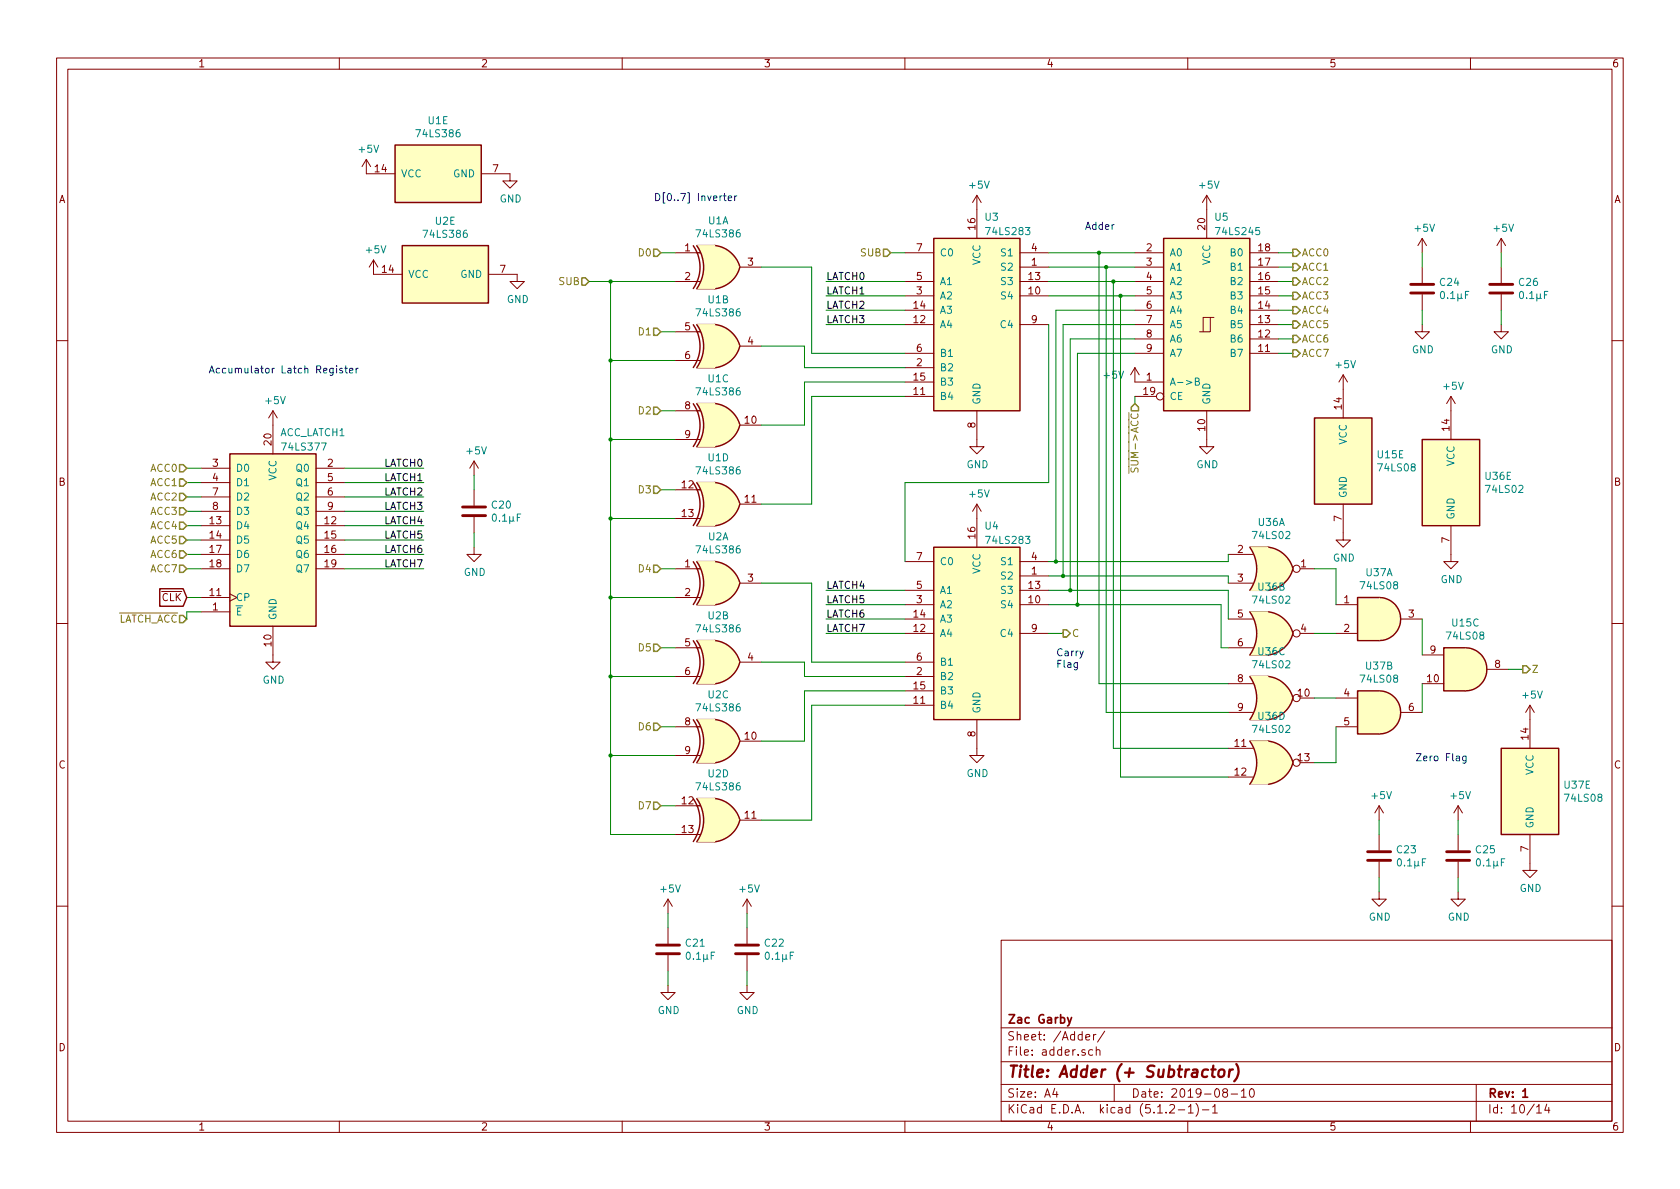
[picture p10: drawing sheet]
<svg xmlns="http://www.w3.org/2000/svg" width="297mm" height="210mm" viewBox="0 0 297 210" stroke-linecap="round" stroke-linejoin="round" font-family="sans-serif">
<g fill="none" stroke="#840000" stroke-width=".18">
<path d="M10 10.3h277v189.9h-277zM12 12.2h273v186.1h-273zM60 10.3v1.9M110 10.3v1.9M160 10.3v1.9M210 10.3v1.9M260 10.3v1.9M64.8 28.2v2.5h5M64.8 28.2l-.8 1.3M64.8 28.2l.7 1.3M85.1 30.7h5.1v1.3h1.2l-1.2 1.3-1.3-1.3h1.3M172.7 34.5v7.7"/>
<path d="M172.7 34.5l-.7 1.3M172.7 34.5l.8 1.3M213.4 34.5v7.7M213.4 34.5l-.8 1.3M213.4 34.5l.7 1.3M66 46v2.5h5.1M66 46l-.7 1.2M66 46l.8 1.2M86.4 48.5h5v1.3h1.3l-1.3 1.2-1.2-1.2h1.2M119.4 49.8h4.4M119.4 44.7h4.4M119.4 58.7h4.4"/>
<path d="M130.8 47.2h3.8M160 52.3h5.1M160 57.4h5.1M160 49.8h5.1M160 54.9h5.1M160 44.7h5.1M180.3 47.2h5.1M180.3 52.3h5.1M180.3 57.4h5.1M180.3 49.8h5.1M180.3 44.7h5.1M200.7 47.2h5"/>
<path d="M200.7 52.3h5M200.7 57.4h5M200.7 49.8h5M200.7 54.9h5M200.7 44.7h5M200.7 59.9h5M214 56.1h-1.3v2.6M214.6 56.1h-.6v2.6h-1.9M221 47.2h5.1M221 52.3h5.1M221 57.4h5.1M221 49.8h5.1"/>
<path d="M221 54.9h5.1M221 44.7h5.1M221 59.9h5.1M251.5 57.4v1.3h1.2l-1.2 1.2-1.3-1.2h1.3M251.5 42.2l-.8 1.2M251.5 42.2v2.5M251.5 47.2v2.8M251.5 52.1v2.8M251.5 42.2l.7 1.2M265.4 57.4v1.3h1.3l-1.3 1.2-1.2-1.2h1.2M265.4 42.2l-.7 1.2M265.4 42.2v2.5"/>
<path d="M265.4 47.2v2.8M265.4 52.1v2.8M265.4 42.2l.8 1.2M10 60.2h2M48.3 72.6v7.7M48.3 72.6l-.8 1.3M48.3 72.6l.7 1.3M119.4 63.7h4.4M119.4 77.7h4.4M119.4 72.6h4.4M130.8 61.2h3.8M130.8 75.2h3.8"/>
<path d="M160 70.1h5.1M160 67.6h5.1M160 65h5.1M160 62.5h5.1M172.7 72.6v6.4h1.3l-1.3 1.3-1.3-1.3h1.3M200.7 70.1h3.8M200.7 65v2.6h5M200.7 62.5h5M200.7 65l-.8 1.3M200.7 65l.7 1.3M213.4 72.6v6.4h1.2l-1.2 1.3-1.3-1.3h1.3M221 62.5h5.1"/>
<path d="M237.5 66.3v7.6M237.5 66.3l-.8 1.3M237.5 66.3l.8 1.3M256.5 70.1v7.6M256.5 70.1l-.7 1.3M256.5 70.1l.8 1.3M285 60.2h2M35.6 93h5M35.6 95.5h5M35.6 98h5M35.6 82.8h5M35.6 85.3h5"/>
<path d="M35.6 87.9h5M35.6 90.4h5M55.9 93h5.1M55.9 95.5h5.1M55.9 98h5.1M55.9 82.8h5.1M55.9 85.3h5.1M55.9 87.9h5.1M55.9 90.4h5.1M83.8 96.8v1.2h1.3l-1.3 1.3-1.3-1.3h1.3M83.8 81.5l-.7 1.3M83.8 81.5v2.6"/>
<path d="M83.8 86.6v2.8M83.8 91.4v2.8M83.8 81.5l.8 1.3M119.4 91.7h4.4M119.4 86.6h4.4M130.8 89.1h3.8M160 99.3h5.1M172.7 89.1v7.7M172.7 89.1l-.7 1.3M172.7 89.1l.8 1.3M180.3 99.3h5.1M217.2 98h4.3"/>
<path d="M237.5 89.1v6.4h1.3l-1.3 1.3-1.3-1.3h1.3M256.5 93v6.3h1.3l-1.3 1.3-1.2-1.3h1.2M10 110.3h2M35.6 108.2h5M35.6 105.7h5M35.6 100.6h5M40.6 105l1.3 .7-1.3 .6M48.3 110.7v6.4h1.2l-1.2 1.3-1.3-1.3h1.3M55.9 100.6h5.1M119.4 105.7h4.4M119.4 100.6h4.4M119.4 119.6h4.4"/>
<path d="M119.4 114.5h4.4M130.8 117.1h3.8M130.8 103.1h3.8M160 106.9h5.1M160 112h5.1M160 104.4h5.1M160 109.5h5.1M160 119.6h5.1M160 117.1h5.1M180.3 101.8h5.1M180.3 106.9h5.1M180.3 112h5.1"/>
<path d="M180.3 104.4h5.1M217.2 109.5h4.3M217.2 103.1h4.3M217.2 114.5h4.3M229.9 100.6h2.5M229.9 112h2.5M236.2 106.9h3.8M236.2 112h3.8M247.6 109.5h3.9M251.5 115.8h3.8M262.9 118.4h3.8M285 110.3h2"/>
<path d="M119.4 133.6h4.4M119.4 128.5h4.4M130.8 131.1h3.8M160 124.7h5.1M160 122.2h5.1M172.7 127.2v6.4h1.3l-1.3 1.3-1.3-1.3h1.3M217.2 120.9h4.3M217.2 126h4.3M217.2 132.3h4.3M217.2 137.4h4.3M229.9 123.4h2.5M229.9 134.9h2.5"/>
<path d="M236.2 128.5h3.8M236.2 123.4h3.8M247.6 126h3.9M251.5 120.9h3.8M270.5 124.7v7.6M270.5 124.7l-.8 1.3M270.5 124.7l.8 1.3M118.1 159l-.8 1.3M118.1 159v2.5M118.1 159l.8 1.3M119.4 147.6h4.4M119.4 142.5h4.4"/>
<path d="M130.8 145h3.8M132.1 159l-.8 1.3M132.1 159v2.5M132.1 159l.7 1.3M243.8 157.7v1.3h1.3l-1.3 1.3-1.2-1.3h1.2M243.8 142.5l-.7 1.3M243.8 142.5v2.5M243.8 147.6v2.8M243.8 152.4v2.8M243.8 142.5l.8 1.3M257.8 157.7v1.3h1.3l-1.3 1.3-1.3-1.3h1.3M257.8 142.5l-.8 1.3"/>
<path d="M257.8 142.5v2.5M257.8 147.6v2.8M257.8 152.4v2.8M257.8 142.5l.8 1.3M270.5 147.6v6.3h1.3l-1.3 1.3-1.3-1.3h1.3M10 160.2h2M118.1 174.2v1.3h1.3l-1.3 1.3-1.3-1.3h1.3M118.1 164.1v2.8M118.1 168.9v2.8M132.1 174.2v1.3h1.2l-1.2 1.3-1.3-1.3h1.3M132.1 164.1v2.8M132.1 168.9v2.8"/>
<path d="M177 166.3h108v32h-108zM285 160.2h2M60 198.3v1.9M110 198.3v1.9M160 198.3v1.9M177 194.8h108M177 191.8h108M177 187.8h108M177 181.8h108M186.5 192.5l-.4 1h1M186.8 193v1M192 183.4l.7-.1-.1-.3-.4-.1-.2 .2v.7h.6"/>
<path d="M193.2 185.7l-.4-.1-.3 .3 .1 .6 .2 .1 .4-.1M193.3 182.9v1M193.8 182.9l-.3 .1-.2 .2M193.8 185.7h.1a.37 .37 0 0 1 .6 .1v.8M193.8 185.1v1.5M195.3 182.3l-1.2 2M197 191.8v3M206.8 195.5l.2-.2h.4l.2 .2 .1 .3-.1 .2-.8 .8h.9M208.3 196.3h1.2M210 198.3v1.9M210.1 195.8l.4-.5v1.5M210.1 196.8h.9"/>
<path d="M211.5 195.1a1.71 1.71 0 0 1 0 2.3M212.6 196.3h1.1M214.4 195.8l.4-.5v1.5M214.4 196.8h.8M216.5 193.2l-.3-.3 .1-.2a.48 .48 0 0 1 .6-.1l.1 .2-.1 .3-.6 .1a.48 .48 0 0 0 0 .7l.2 .1 .5-.1v-.4l-.2-.3M217.7 193.5h1.1M219.5 193l.4-.5v1.5M219.5 194h.8M221.1 192.6l.2-.1a.8 .8 0 0 1 .5 .8 .8 .8 0 0 1-.5 .7 1 1 0 0 1-.2-1.4zM260 198.3v1.9M261 191.8v6.5M271.7 195.8l.4-.5v1.5"/>
<path d="M271.7 196.8h.8M273.5 195.2l-.4 1.1h.9M273.8 195.8v1"/>
<circle cx="205.1" cy="70.1" r=".63"/>
<circle cx="229.2" cy="112" r=".63"/>
<circle cx="229.2" cy="100.6" r=".63"/>
<circle cx="229.2" cy="123.4" r=".63"/>
<circle cx="229.2" cy="134.9" r=".63"/>
</g>
<path d="M188.7 179.9l.4 1M189.5 179.9l-.5 1.4-.3 .1M269.2 193l.5-.5v1.5M269.2 194h.9" fill="none" stroke="#840000" stroke-width=".3"/>
<path d="M214.2 189.1h.7M214.5 188.4l-.2 1.8 .1 .1 .4 .1M215.6 189.3a.53 .53 0 0 1 .5-.2 .53 .53 0 0 1 .4 .4l-.1 .6a.54 .54 0 0 1-.5 .4 .54 .54 0 0 1-.5-.4zM217.4 189.1l-.2 1.3M218 189.1a.54 .54 0 0 0-.6 .4M218.6 188.2a2.31 2.31 0 0 1-.4 3" fill="none" stroke="#840000" stroke-width=".41"/>
<g fill="#ffffc2" stroke="#ffffc2" stroke-width=".18">
<path d="M40.6 80.3h15.3v30.4h-15.3z"/>
<path d="M165.1 42.2h15.2v30.4h-15.2z"/>
<path d="M165.1 96.8h15.2v30.4h-15.2z"/>
<path d="M205.7 42.2h15.3v30.4h-15.3z"/>
<path d="M126.4 43.4a5.2 5.2 0 0 1 4.4 3.8l-5 1.4z"/>
<path d="M125.8 45.9l5 1.4a5.2 5.2 0 0 1-4.4 3.8z"/>
<path d="M123.2 51h3.2z"/>
<path d="M123.2 43.4h3.2z"/>
<path d="M123.2 43.4h3.2v7.6h-3.2a6.7 6.7 0 0 0 0-7.6z"/>
<path d="M126.4 57.4a5.2 5.2 0 0 1 4.4 3.8l-5 1.3z"/>
<path d="M125.8 59.9l5 1.3a5.2 5.2 0 0 1-4.4 3.8z"/>
<path d="M123.2 65h3.2z"/>
<path d="M123.2 57.4h3.2z"/>
<path d="M123.2 57.4h3.2v7.6h-3.2a6.7 6.7 0 0 0 0-7.6z"/>
<path d="M126.4 71.3a5.2 5.2 0 0 1 4.4 3.9l-5 1.3z"/>
<path d="M125.8 73.9l5 1.3a5.2 5.2 0 0 1-4.4 3.8z"/>
<path d="M123.2 79h3.2z"/>
<path d="M123.2 71.4h3.2z"/>
<path d="M123.2 71.4h3.2v7.6h-3.2a6.7 6.7 0 0 0 0-7.6z"/>
<path d="M126.4 85.3a5.2 5.2 0 0 1 4.4 3.8l-5 1.4z"/>
<path d="M125.8 87.8l5 1.4a5.2 5.2 0 0 1-4.4 3.8z"/>
<path d="M123.2 93h3.2z"/>
<path d="M123.2 85.3h3.2z"/>
<path d="M123.2 85.3h3.2v7.7h-3.2a6.7 6.7 0 0 0 0-7.7z"/>
<path d="M126.4 99.3a5.2 5.2 0 0 1 4.4 3.8l-5 1.3z"/>
<path d="M125.8 101.8l5 1.3a5.2 5.2 0 0 1-4.4 3.9z"/>
<path d="M123.2 106.9h3.2z"/>
<path d="M123.2 99.3h3.2z"/>
<path d="M123.2 99.3h3.2v7.6h-3.2a6.7 6.7 0 0 0 0-7.6z"/>
<path d="M126.4 113.3a5.2 5.2 0 0 1 4.4 3.8l-5 1.3z"/>
<path d="M125.8 115.8l5 1.3a5.2 5.2 0 0 1-4.4 3.8z"/>
<path d="M123.2 120.9h3.2z"/>
<path d="M123.2 113.3h3.2z"/>
<path d="M123.2 113.3h3.2v7.6h-3.2a6.7 6.7 0 0 0 0-7.6z"/>
<path d="M126.4 127.2a5.2 5.2 0 0 1 4.4 3.8l-5 1.4z"/>
<path d="M125.8 129.7l5 1.4a5.2 5.2 0 0 1-4.4 3.8z"/>
<path d="M123.2 134.9h3.2z"/>
<path d="M123.2 127.2h3.2z"/>
<path d="M123.2 127.2h3.2v7.7h-3.2a6.7 6.7 0 0 0 0-7.7z"/>
<path d="M126.4 141.2a5.2 5.2 0 0 1 4.4 3.8l-5 1.3z"/>
<path d="M125.8 143.7l5 1.4a5.2 5.2 0 0 1-4.4 3.8z"/>
<path d="M123.2 148.8h3.2z"/>
<path d="M123.2 141.2h3.2z"/>
<path d="M123.2 141.2h3.2v7.6h-3.2a6.7 6.7 0 0 0 0-7.6z"/>
<path d="M224.2 96.7a5.2 5.2 0 0 1 4.4 3.9l-5 1.3z"/>
<path d="M223.6 99.3l5 1.3a5.2 5.2 0 0 1-4.4 3.8z"/>
<path d="M221 104.4h3.2z"/>
<path d="M221 96.8h3.2z"/>
<path d="M221 96.8h3.2v7.6h-3.2a6.7 6.7 0 0 0 0-7.6z"/>
<path d="M224.2 108.2a5.2 5.2 0 0 1 4.4 3.8l-5 1.3z"/>
<path d="M223.6 110.7l5 1.3a5.2 5.2 0 0 1-4.4 3.8z"/>
<path d="M221 115.8h3.2z"/>
<path d="M221 108.2h3.2z"/>
<path d="M221 108.2h3.2v7.6h-3.2a6.7 6.7 0 0 0 0-7.6z"/>
<path d="M224.2 119.6a5.2 5.2 0 0 1 4.4 3.8l-5 1.4z"/>
<path d="M223.6 122.1l5 1.4a5.2 5.2 0 0 1-4.4 3.8z"/>
<path d="M221 127.2h3.2z"/>
<path d="M221 119.6h3.2z"/>
<path d="M221 119.6h3.2v7.6h-3.2a6.7 6.7 0 0 0 0-7.6z"/>
<path d="M224.2 131a5.2 5.2 0 0 1 4.4 3.8l-5 1.4z"/>
<path d="M223.6 133.5l5 1.4a5.2 5.2 0 0 1-4.4 3.8z"/>
<path d="M221 138.7h3.2z"/>
<path d="M221 131.1h3.2z"/>
<path d="M221 131.1h3.2v7.6h-3.2a6.7 6.7 0 0 0 0-7.6z"/>
<path d="M243.8 105.7a3.8 3.8 0 0 1 3.8 3.8 3.8 3.8 0 0 1-3.8 3.8z"/>
<path d="M240 105.7h3.8v7.6h-3.8z"/>
<path d="M243.8 122.2a3.8 3.8 0 0 1 3.8 3.8 3.8 3.8 0 0 1-3.8 3.8z"/>
<path d="M240 122.2h3.8v7.6h-3.8z"/>
<path d="M259.1 114.5a3.8 3.8 0 0 1 3.8 3.9 3.8 3.8 0 0 1-3.8 3.8z"/>
<path d="M255.3 114.5h3.8v7.7h-3.8z"/>
<path d="M69.8 25.6h15.3v10.2h-15.3z"/>
<path d="M71.1 43.4h15.3v10.2h-15.3z"/>
<path d="M251.5 77.7h10.1v15.3h-10.1z"/>
<path d="M232.4 73.9h10.2v15.2h-10.2z"/>
<path d="M265.4 132.3h10.2v15.3h-10.2z"/>
</g>
<g fill="none" stroke="#840000" stroke-width=".25">
<path d="M69.8 25.6h15.3v10.2h-15.3zM71.1 43.4h15.3v10.2h-15.3zM122.6 43.5a6.6 6.6 0 0 1 0 7.5M122.6 57.4a6.6 6.6 0 0 1 0 7.6M123.2 43.4h3.2a5.2 5.2 0 0 1 4.4 3.8M123.2 57.4h3.2M123.2 43.5a6.6 6.6 0 0 1 0 7.5M123.2 57.4a6.6 6.6 0 0 1 0 7.6M126.4 57.4a5.2 5.2 0 0 1 4.4 3.8M130.8 47.3a5.2 5.2 0 0 1-4.4 3.8l-3.2-.1M165.1 42.2h15.2v30.4h-15.2zM205.7 42.2h15.3v30.4h-15.3z"/>
<path d="M122.6 71.4a6.6 6.6 0 0 1 0 7.6M123.2 65h3.2M123.2 79h3.2M123.2 71.4h3.2M123.2 71.4a6.6 6.6 0 0 1 0 7.6M126.4 71.3a5.2 5.2 0 0 1 4.4 3.9M130.8 61.2a5.2 5.2 0 0 1-4.4 3.8M130.8 75.2a5.2 5.2 0 0 1-4.4 3.8M232.4 73.9h10.2v15.2h-10.2zM251.5 77.7h10.1v15.3h-10.1zM40.6 80.3h15.3v30.4h-15.3zM122.6 85.4a6.6 6.6 0 0 1 0 7.5"/>
<path d="M122.6 99.3a6.6 6.6 0 0 1 0 7.6M123.2 93h3.2M123.2 85.3h3.2M123.2 99.3h3.2M123.2 85.4a6.6 6.6 0 0 1 0 7.5M123.2 99.3a6.6 6.6 0 0 1 0 7.6M126.4 85.3a5.2 5.2 0 0 1 4.4 3.8M126.4 99.3a5.2 5.2 0 0 1 4.4 3.8M130.8 89.2a5.2 5.2 0 0 1-4.4 3.8M165.1 96.8h15.2v30.4h-15.2zM221 96.8l3.2-.1a5.2 5.2 0 0 1 4.4 3.9M221 96.8a6.6 6.6 0 0 1 0 7.6"/>
<path d="M28.2 104.1h4.2l.6 1.6-.6 1.5h-4.2zM122.6 113.3a6.6 6.6 0 0 1 0 7.6M123.2 106.9h3.2M123.2 113.3h3.2M123.2 113.3a6.6 6.6 0 0 1 0 7.6M126.4 113.3a5.2 5.2 0 0 1 4.4 3.8M130.8 103.1a5.2 5.2 0 0 1-4.4 3.9M130.8 117.1a5.2 5.2 0 0 1-4.4 3.8M221 119.6h3.2a5.2 5.2 0 0 1 4.4 3.8M221 115.8h3.2M221 108.2h3.2M221 108.2a6.6 6.6 0 0 1 0 7.6"/>
<path d="M221 119.7a6.6 6.6 0 0 1 0 7.5M224.2 108.2a5.2 5.2 0 0 1 4.4 3.8M228.6 100.6a5.2 5.2 0 0 1-4.4 3.8h-3.2M228.6 112a5.2 5.2 0 0 1-4.4 3.8M240 105.7h3.8a3.8 3.8 0 0 1 3.8 3.8 3.8 3.8 0 0 1-3.8 3.8h-3.8zM255.3 114.5h3.8a3.8 3.8 0 0 1 3.8 3.9 3.8 3.8 0 0 1-3.8 3.8h-3.8zM122.6 127.3a6.6 6.6 0 0 1 0 7.5M123.2 120.9h3.2M123.2 134.9h3.2M123.2 127.2h3.2M123.2 127.3a6.6 6.6 0 0 1 0 7.5M126.4 127.2a5.2 5.2 0 0 1 4.4 3.8"/>
<path d="M130.8 131.1a5.2 5.2 0 0 1-4.4 3.8M221 138.7h3.2M221 131.1h3.2M221 131.1a6.6 6.6 0 0 1 0 7.6M224.2 131a5.2 5.2 0 0 1 4.4 3.8M228.6 123.5a5.2 5.2 0 0 1-4.4 3.8l-3.2-.1M228.6 134.9a5.2 5.2 0 0 1-4.4 3.8M240 122.2h3.8a3.8 3.8 0 0 1 3.8 3.8 3.8 3.8 0 0 1-3.8 3.8h-3.8zM265.4 132.3h10.2v15.3h-10.2zM122.6 141.2a6.6 6.6 0 0 1 0 7.6M123.2 148.8h3.2M123.2 141.2h3.2"/>
<path d="M123.2 141.2a6.6 6.6 0 0 1 0 7.6M126.4 141.2a5.2 5.2 0 0 1 4.4 3.8M130.8 145.1a5.2 5.2 0 0 1-4.4 3.8"/>
</g>
<g fill="none" stroke="#008400" stroke-width=".18">
<path d="M104.1 49.8h15.3M107.9 49.8v97.8h11.5M116.8 44.7h2.6M116.8 58.7h2.6M134.6 47.2h8.9v15.3h16.5M146 54.9h14M146 57.4h14M146 49.8h14M146 52.3h14M157.5 44.7h2.5M185.4 57.4v27.9h-25.4v14M185.4 44.7h15.3"/>
<path d="M185.4 47.2h15.3M185.4 49.8h15.3M185.4 52.3h15.3M194.3 44.7v76.2h22.9M195.6 47.2v78.8h21.6M196.8 49.8v82.5h20.4M198.1 52.3v85.1h19.1M200.7 54.9h-14v44.4M200.7 57.4h-12.7v44.4M200.7 59.9h-11.5v44.5M226.1 44.7h2.5M226.1 47.2h2.5"/>
<path d="M226.1 54.9h2.5M226.1 57.4h2.5M226.1 59.9h2.5M226.1 49.8h2.5M226.1 52.3h2.5M251.5 44.7v2.5M251.5 54.9v2.5M265.4 44.7v2.5M265.4 54.9v2.5M107.9 77.7h11.5M107.9 63.7h11.5M116.8 72.6h2.6"/>
<path d="M134.6 61.2h7.6v3.8h17.8M160 70.1h-16.5v19h-8.9M160 67.6h-17.8v7.6h-7.6M200.7 62.5h-10.2v44.4M200.7 70.1v1.3M226.1 62.5h2.5M33 82.8h2.6M33 85.3h2.6M33 87.9h2.6M33 90.4h2.6M33 93h2.6M33 95.5h2.6"/>
<path d="M33 98h2.6M61 82.8h13.9M61 85.3h13.9M61 87.9h13.9M61 90.4h13.9M61 93h13.9M61 95.5h13.9M61 98h13.9M83.8 84.1v2.5M83.8 94.2v2.6M107.9 91.7h11.5M116.8 86.6h2.6"/>
<path d="M217.2 98v1.3h-31.8M33 100.6h2.6M33 105.7h2.6M35.6 108.2h-2.6v1.3M61 100.6h13.9M107.9 105.7h11.5M107.9 119.6h11.5M116.8 100.6h2.6M116.8 114.5h2.6M134.6 117.1h7.6v2.5h17.8M134.6 103.1h8.9v14h16.5M146 104.4h14"/>
<path d="M146 106.9h14M146 109.5h14M146 112h14M185.4 101.8h31.8v1.3M185.4 104.4h31.8v5.1M185.4 106.9h30.5v7.6h1.3M185.4 112h2.6M232.4 100.6h3.8v6.3M232.4 112h3.8M251.5 109.5v6.3M266.7 118.4h2.5M107.9 133.6h11.5"/>
<path d="M116.8 128.5h2.6M160 124.7h-16.5v20.3h-8.9M160 122.2h-17.8v8.9h-7.6M232.4 123.4h3.8M236.2 128.5v6.4h-3.8M251.5 120.9v5.1M116.8 142.5h2.6M243.8 145v2.6M243.8 155.2v2.5M257.8 145v2.6M257.8 155.2v2.5M118.1 161.5v2.6"/>
<path d="M118.1 171.7v2.5M132.1 161.5v2.6M132.1 171.7v2.5"/>
</g>
<g fill="none" stroke="#848400" stroke-width=".25">
<path d="M102.9 49.1h.6l.6 .7-.6 .6h-.6zM115.6 44.1h.6l.6 .6-.6 .6h-.6zM115.6 58h.6l.6 .7-.6 .6h-.6zM156.2 44.1h.6l.7 .6-.7 .6h-.6zM228.6 44.1h.6l.7 .6-.7 .6h-.6zM228.6 46.6h.6l.7 .6-.7 .7h-.6zM228.6 49.1h.6l.7 .7-.7 .6h-.6zM228.6 51.7h.6l.7 .6-.7 .7h-.6zM228.6 54.2h.6l.7 .7-.7 .6h-.6zM228.6 56.8h.6l.7 .6-.7 .6h-.6zM228.6 59.3h.6l.7 .6-.7 .7h-.6zM115.6 72h.6l.6 .6-.6 .7h-.6z"/>
<path d="M200.7 71.4l.6 .6v.6h-1.3v-.6zM228.6 61.8h.6l.7 .7-.7 .6h-.6zM31.7 82.2h.7l.6 .6-.6 .6h-.7zM31.7 84.7h.7l.6 .6-.6 .7h-.7zM31.7 87.2h.7l.6 .7-.6 .6h-.7zM31.7 89.8h.7l.6 .6-.6 .7h-.7zM31.7 92.3h.7l.6 .7-.6 .6h-.7zM31.7 94.9h.7l.6 .6-.6 .6h-.7zM31.7 97.4h.7l.6 .6-.6 .7h-.7zM31.7 99.9h.7l.6 .7-.6 .6h-.7zM115.6 86h.6l.6 .6-.6 .6h-.6zM115.6 99.9h.6l.6 .7-.6 .6h-.6z"/>
<path d="M31.7 108.8h.7l.6 .7-.6 .6h-.7zM115.6 113.9h.6l.6 .6-.6 .7h-.6zM188 111.4h.6l.6 .6-.6 .6h-.6zM269.2 117.7h.7l.6 .7-.6 .6h-.7zM115.6 127.9h.6l.6 .6-.6 .7h-.6zM115.6 141.9h.6l.6 .6-.6 .6h-.6z"/>
</g>
<g fill="none" stroke="#0000c2" stroke-width=".18">
<path d="M127.9 34.6h.5M128.1 34.2v1.1l.3 .2M128.8 35l.6-.1-.1-.2-.4-.1-.1 .2v.6h.5M129.9 34.6v.9M130.3 34.6l-.4 .3M59.5 64.7v.1M59.5 65.1v.9M60.5 65.2l-.3-.1-.2 .2 .1 .2 .4 .1v.3h-.5M61 65.1h.4M61.1 64.7v1.1l.3 .2M61.8 65.5l.6-.1v-.2l-.4-.1-.2 .2 .1 .6h.5M63 65.1v.9"/>
<path d="M63.3 65.1l-.2 .1-.1 .1M259.2 133.7v1.1l-.2 .2-.4-.1M259.2 133.8l-.3-.1-.3 .2 .1 .6h.5"/>
</g>
<path d="M211.4 67.5l.5-.1 .1-.4-.6-.2v1.3h.4l.3-.2v-.2l-.3-.2" fill="none" stroke="#008484" stroke-width=".18"/>
<path d="M199.6 82.5v1.2M200 82.7l-.1 .5 .2 .2 .2 .1 .2-.1 .2-.5 .3-.2 .2 .3v.5" fill="none" stroke="#848400" stroke-width=".18"/>
<g fill="#008400" stroke="#008400" stroke-width=".25">
<circle cx="107.9" cy="133.6" r=".25"/>
<circle cx="107.9" cy="119.6" r=".25"/>
<circle cx="107.9" cy="105.7" r=".25"/>
<circle cx="107.9" cy="91.7" r=".25"/>
<circle cx="107.9" cy="77.7" r=".25"/>
<circle cx="107.9" cy="63.7" r=".25"/>
<circle cx="107.9" cy="49.8" r=".25"/>
<circle cx="198.1" cy="52.3" r=".25"/>
<circle cx="196.8" cy="49.8" r=".25"/>
<circle cx="195.6" cy="47.2" r=".25"/>
<circle cx="194.3" cy="44.7" r=".25"/>
<circle cx="186.7" cy="99.3" r=".25"/>
<circle cx="188" cy="101.8" r=".25"/>
<circle cx="189.2" cy="104.4" r=".25"/>
<circle cx="190.5" cy="106.9" r=".25"/>
</g>
<g fill="none" stroke="#840000" stroke-width=".51">
<path d="M249.4 51.8h4.1M249.4 50.3h4.1M263.4 51.8h4.1M263.4 50.3h4.1M81.8 91.2h4.1M81.8 89.7h4.1M241.8 152.1h4.1M241.8 150.6h4.1M255.8 152.1h4M255.8 150.6h4M116.1 168.7h4M116.1 167.1h4"/>
<path d="M130 168.7h4.1M130 167.1h4.1"/>
</g>
<text font-size="2.8" fill="#840000" x="178" y="190.5">Title: Adder (+ Subtractor)</text>
<g font-size="2.1" fill="#840000">
<text x="178" y="184">Sheet: /Adder/</text>
<text x="178" y="181">Zac Garby</text>
<text x="178" y="186.7">File: adder.sch</text>
<text x="178" y="196.9">KiCad E.D.A. kicad (5.1.2-1)-1</text>
<text x="178" y="194.1">Size: A4</text>
<text x="200" y="194.1">Date: 2019-08-10</text>
<text x="263" y="194.1">Rev: 1</text>
<text x="263" y="196.9">Id: 10/14</text>
</g>
<g font-size="1.8" fill="#840000">
<text x="35" y="11.9">1</text>
<text x="85" y="11.9">2</text>
<text x="135" y="11.9">3</text>
<text x="185" y="11.9">4</text>
<text x="235" y="11.9">5</text>
<text x="285" y="11.9">6</text>
<text x="10.4" y="35.9">A</text>
<text x="66.3" y="30.5">14</text>
<text x="87.1" y="30.5">7</text>
<text x="285.4" y="35.9">A</text>
<text x="172.5" y="40.6" transform="rotate(-90 172.5 40.6)">16</text>
<text x="213.1" y="40.6" transform="rotate(-90 213.1 40.6)">20</text>
<text x="121.1" y="44.4">1</text>
<text x="132.2" y="47">3</text>
<text x="162.1" y="44.4">7</text>
<text x="182.4" y="47">1</text>
<text x="182.4" y="44.4">4</text>
<text x="202.7" y="44.4">2</text>
<text x="202.7" y="47">3</text>
<text x="222.6" y="47">17</text>
<text x="222.6" y="44.4">18</text>
<text x="67.6" y="48.3">14</text>
<text x="88.4" y="48.3">7</text>
<text x="121.1" y="49.5">2</text>
<text x="162.1" y="52.1">3</text>
<text x="162.1" y="49.5">5</text>
<text x="181.9" y="52.1">10</text>
<text x="181.9" y="49.5">13</text>
<text x="202.7" y="49.5">4</text>
<text x="202.7" y="52.1">5</text>
<text x="222.6" y="52.1">15</text>
<text x="222.6" y="49.5">16</text>
<text x="121.1" y="58.4">5</text>
<text x="161.6" y="57.1">12</text>
<text x="161.6" y="54.6">14</text>
<text x="182.4" y="57.1">9</text>
<text x="202.7" y="54.6">6</text>
<text x="202.7" y="57.1">7</text>
<text x="202.7" y="59.7">8</text>
<text x="222.6" y="59.7">12</text>
<text x="222.6" y="57.1">13</text>
<text x="222.6" y="54.6">14</text>
<text x="121.1" y="63.5">6</text>
<text x="132.2" y="61">4</text>
<text x="162.1" y="64.8">2</text>
<text x="162.1" y="62.2">6</text>
<text x="202.7" y="62.2">9</text>
<text x="222.6" y="62.2">11</text>
<text x="161.6" y="69.8">11</text>
<text x="161.6" y="67.3">15</text>
<text x="202.2" y="69.8">19</text>
<text x="202.7" y="67.3">1</text>
<text x="121.1" y="72.4">8</text>
<text x="121.1" y="77.5">9</text>
<text x="131.7" y="74.9">10</text>
<text x="172.5" y="75.7" transform="rotate(-90 172.5 75.7)">8</text>
<text x="213.1" y="76.1" transform="rotate(-90 213.1 76.1)">10</text>
<text x="237.2" y="72.3" transform="rotate(-90 237.2 72.3)">14</text>
<text x="256.3" y="76.1" transform="rotate(-90 256.3 76.1)">14</text>
<text x="37.6" y="82.5">3</text>
<text x="48" y="78.7" transform="rotate(-90 48 78.7)">20</text>
<text x="57.9" y="82.5">2</text>
<text x="10.4" y="85.9">B</text>
<text x="37.6" y="85.1">4</text>
<text x="37.6" y="87.6">7</text>
<text x="57.9" y="85.1">5</text>
<text x="57.9" y="87.6">6</text>
<text x="120.6" y="86.4">12</text>
<text x="131.7" y="88.9">11</text>
<text x="285.4" y="85.9">B</text>
<text x="37.1" y="92.7">13</text>
<text x="37.1" y="95.2">14</text>
<text x="37.6" y="90.2">8</text>
<text x="57.5" y="92.7">12</text>
<text x="57.5" y="95.2">15</text>
<text x="57.9" y="90.2">9</text>
<text x="120.6" y="91.4">13</text>
<text x="172.5" y="95.2" transform="rotate(-90 172.5 95.2)">16</text>
<text x="237.2" y="92.2" transform="rotate(-90 237.2 92.2)">7</text>
<text x="256.3" y="96" transform="rotate(-90 256.3 96)">7</text>
<text x="37.1" y="97.8">17</text>
<text x="37.1" y="100.3">18</text>
<text x="57.5" y="97.8">16</text>
<text x="57.5" y="100.3">19</text>
<text x="121.1" y="100.3">1</text>
<text x="162.1" y="99.1">7</text>
<text x="182.4" y="101.6">1</text>
<text x="182.4" y="99.1">4</text>
<text x="218.8" y="97.8">2</text>
<text x="230" y="100.3">1</text>
<text x="28.6" y="106.3">CLK</text>
<text x="37.1" y="105.4">11</text>
<text x="37.6" y="107.9">1</text>
<text x="121.1" y="105.4">2</text>
<text x="132.2" y="102.9">3</text>
<text x="162.1" y="106.7">3</text>
<text x="162.1" y="104.1">5</text>
<text x="181.9" y="106.7">10</text>
<text x="181.9" y="104.1">13</text>
<text x="218.8" y="102.9">3</text>
<text x="237.6" y="106.7">1</text>
<text x="161.6" y="111.8">12</text>
<text x="161.6" y="109.2">14</text>
<text x="182.4" y="111.8">9</text>
<text x="218.8" y="109.2">5</text>
<text x="230" y="111.8">4</text>
<text x="237.6" y="111.8">2</text>
<text x="249.1" y="109.2">3</text>
<text x="48" y="114.2" transform="rotate(-90 48 114.2)">10</text>
<text x="121.1" y="114.3">5</text>
<text x="121.1" y="119.4">6</text>
<text x="132.2" y="116.8">4</text>
<text x="162.1" y="119.4">2</text>
<text x="162.1" y="116.8">6</text>
<text x="218.8" y="114.3">6</text>
<text x="252.9" y="115.6">9</text>
<text x="264.3" y="118.1">8</text>
<text x="161.6" y="124.5">11</text>
<text x="161.6" y="121.9">15</text>
<text x="218.8" y="120.6">8</text>
<text x="218.8" y="125.7">9</text>
<text x="229.5" y="123.2">10</text>
<text x="237.6" y="123.2">4</text>
<text x="249.1" y="125.7">6</text>
<text x="252.4" y="120.6">10</text>
<text x="121.1" y="128.3">8</text>
<text x="131.7" y="130.8">10</text>
<text x="172.5" y="130.3" transform="rotate(-90 172.5 130.3)">8</text>
<text x="237.6" y="128.3">5</text>
<text x="270.3" y="130.8" transform="rotate(-90 270.3 130.8)">14</text>
<text x="10.4" y="135.9">C</text>
<text x="121.1" y="133.3">9</text>
<text x="218.4" y="132.1">11</text>
<text x="218.4" y="137.2">12</text>
<text x="229.5" y="134.6">13</text>
<text x="285.4" y="135.9">C</text>
<text x="120.6" y="142.2">12</text>
<text x="120.6" y="147.3">13</text>
<text x="131.7" y="144.8">11</text>
<text x="270.3" y="150.6" transform="rotate(-90 270.3 150.6)">7</text>
<text x="10.4" y="185.9">D</text>
<text x="285.4" y="185.9">D</text>
<text x="35" y="199.9">1</text>
<text x="85" y="199.9">2</text>
<text x="135" y="199.9">3</text>
<text x="185" y="199.9">4</text>
<text x="235" y="199.9">5</text>
<text x="285" y="199.9">6</text>
</g>
<g font-size="1.8" fill="#008484">
<text x="75.7" y="22">U1E</text>
<text x="63.6" y="27">+5V</text>
<text x="73.9" y="24.3">74LS386</text>
<text x="70.9" y="31.4">VCC</text>
<text x="80.1" y="31.4">GND</text>
<text x="88.3" y="35.8">GND</text>
<text x="171.5" y="33.4">+5V</text>
<text x="212.1" y="33.4">+5V</text>
<text x="77" y="39.7">U2E</text>
<text x="123.4" y="42">74LS386</text>
<text x="125.2" y="39.7">U1A</text>
<text x="174.2" y="39">U3</text>
<text x="174.6" y="41.6">74LS283</text>
<text x="214.9" y="39">U5</text>
<text x="215.3" y="41.6">74LS245</text>
<text x="250.2" y="41">+5V</text>
<text x="264.2" y="41">+5V</text>
<text x="64.8" y="44.8">+5V</text>
<text x="75.2" y="42.1">74LS386</text>
<text x="166.1" y="45.3">C0</text>
<text x="173.4" y="46.9" transform="rotate(-90 173.4 46.9)">VCC</text>
<text x="177.2" y="47.9">S2</text>
<text x="177.2" y="45.3">S1</text>
<text x="206.8" y="45.3">A0</text>
<text x="206.8" y="47.9">A1</text>
<text x="214" y="46.9" transform="rotate(-90 214 46.9)">VCC</text>
<text x="217.7" y="47.9">B1</text>
<text x="217.7" y="45.3">B0</text>
<text x="72.1" y="49.1">VCC</text>
<text x="81.4" y="49.1">GND</text>
<text x="89.6" y="53.6">GND</text>
<text x="125.2" y="53.6">U1B</text>
<text x="166.1" y="53">A2</text>
<text x="166.1" y="50.4">A1</text>
<text x="177.2" y="53">S4</text>
<text x="177.2" y="50.4">S3</text>
<text x="206.8" y="50.4">A2</text>
<text x="206.8" y="53">A3</text>
<text x="217.7" y="53">B3</text>
<text x="217.7" y="50.4">B2</text>
<text x="254.7" y="50.6">C24</text>
<text x="254.9" y="52.9">0.1µF</text>
<text x="268.6" y="50.6">C26</text>
<text x="268.8" y="52.9">0.1µF</text>
<text x="123.4" y="56">74LS386</text>
<text x="166.1" y="58">A4</text>
<text x="166.1" y="55.5">A3</text>
<text x="177.1" y="58">C4</text>
<text x="206.8" y="55.5">A4</text>
<text x="206.8" y="58">A5</text>
<text x="217.7" y="58">B5</text>
<text x="217.7" y="55.5">B4</text>
<text x="166.1" y="65.7">B2</text>
<text x="166.1" y="63.1">B1</text>
<text x="206.8" y="60.6">A6</text>
<text x="206.8" y="63.1">A7</text>
<text x="217.7" y="63.1">B7</text>
<text x="217.7" y="60.6">B6</text>
<text x="236.3" y="65.1">+5V</text>
<text x="249.6" y="62.5">GND</text>
<text x="263.6" y="62.5">GND</text>
<text x="47" y="71.5">+5V</text>
<text x="123.4" y="69.9">74LS386</text>
<text x="125.2" y="67.6">U1C</text>
<text x="166.1" y="70.7">B4</text>
<text x="166.1" y="68.2">B3</text>
<text x="173.4" y="71.6" transform="rotate(-90 173.4 71.6)">GND</text>
<text x="195.2" y="67">+5V</text>
<text x="206.8" y="68.2">A-&gt;B</text>
<text x="206.8" y="70.7">CE</text>
<text x="214" y="71.6" transform="rotate(-90 214 71.6)">GND</text>
<text x="255.3" y="68.9">+5V</text>
<text x="49.5" y="77.1">ACC_LATCH1</text>
<text x="41.7" y="83.4">D0</text>
<text x="50.2" y="79.7">74LS377</text>
<text x="52.5" y="83.4">Q0</text>
<text x="82.6" y="80.4">+5V</text>
<text x="123.4" y="83.9">74LS386</text>
<text x="125.2" y="81.6">U1D</text>
<text x="170.9" y="82.8">GND</text>
<text x="211.5" y="82.8">GND</text>
<text x="238.1" y="78.7" transform="rotate(-90 238.1 78.7)">VCC</text>
<text x="243.6" y="81">U15E</text>
<text x="243.8" y="83.4">74LS08</text>
<text x="257.2" y="82.5" transform="rotate(-90 257.2 82.5)">VCC</text>
<text x="41.7" y="86">D1</text>
<text x="41.7" y="88.5">D2</text>
<text x="48.9" y="85" transform="rotate(-90 48.9 85)">VCC</text>
<text x="52.5" y="86">Q1</text>
<text x="52.5" y="88.5">Q2</text>
<text x="87" y="89.9">C20</text>
<text x="171.5" y="88">+5V</text>
<text x="238.1" y="88.1" transform="rotate(-90 238.1 88.1)">GND</text>
<text x="262.7" y="84.9">U36E</text>
<text x="262.9" y="87.2">74LS02</text>
<text x="41.7" y="93.6">D4</text>
<text x="41.7" y="91.1">D3</text>
<text x="52.5" y="93.6">Q4</text>
<text x="52.5" y="91.1">Q3</text>
<text x="87.2" y="92.2">0.1µF</text>
<text x="125.2" y="95.5">U2A</text>
<text x="174.2" y="93.6">U4</text>
<text x="221.7" y="95.3">74LS02</text>
<text x="222.5" y="93">U36A</text>
<text x="257.2" y="91.9" transform="rotate(-90 257.2 91.9)">GND</text>
<text x="41.7" y="96.1">D5</text>
<text x="41.7" y="98.7">D6</text>
<text x="41.7" y="101.2">D7</text>
<text x="52.5" y="96.1">Q5</text>
<text x="52.5" y="98.7">Q6</text>
<text x="52.5" y="101.2">Q7</text>
<text x="82" y="101.8">GND</text>
<text x="123.4" y="97.9">74LS386</text>
<text x="166.1" y="99.9">C0</text>
<text x="173.4" y="101.5" transform="rotate(-90 173.4 101.5)">VCC</text>
<text x="174.6" y="96.2">74LS283</text>
<text x="177.2" y="99.9">S1</text>
<text x="235.7" y="99.3">GND</text>
<text x="241.6" y="101.9">U37A</text>
<text x="41.7" y="106.3">CP</text>
<text x="166.1" y="107.6">A2</text>
<text x="166.1" y="105">A1</text>
<text x="177.2" y="102.5">S2</text>
<text x="177.2" y="107.6">S4</text>
<text x="177.2" y="105">S3</text>
<text x="221.7" y="106.8">74LS02</text>
<text x="222.5" y="104.4">U36B</text>
<text x="240.7" y="104.2">74LS08</text>
<text x="254.7" y="103.1">GND</text>
<text x="41.7" y="108.8">E</text>
<text x="48.9" y="109.7" transform="rotate(-90 48.9 109.7)">GND</text>
<text x="123.4" y="111.8">74LS386</text>
<text x="125.2" y="109.5">U2B</text>
<text x="166.1" y="112.6">A4</text>
<text x="166.1" y="110.1">A3</text>
<text x="177.1" y="112.6">C4</text>
<text x="256" y="113.1">74LS08</text>
<text x="256.8" y="110.8">U15C</text>
<text x="166.1" y="117.7">B1</text>
<text x="221.7" y="118.2">74LS02</text>
<text x="222.5" y="115.9">U36C</text>
<text x="241.6" y="118.4">U37B</text>
<text x="46.4" y="120.9">GND</text>
<text x="123.4" y="125.8">74LS386</text>
<text x="125.2" y="123.5">U2C</text>
<text x="166.1" y="125.3">B4</text>
<text x="166.1" y="122.8">B3</text>
<text x="166.1" y="120.3">B2</text>
<text x="240.7" y="120.7">74LS08</text>
<text x="269.3" y="123.5">+5V</text>
<text x="173.4" y="126.2" transform="rotate(-90 173.4 126.2)">GND</text>
<text x="221.7" y="129.6">74LS02</text>
<text x="222.5" y="127.3">U36D</text>
<text x="125.2" y="137.5">U2D</text>
<text x="170.9" y="137.4">GND</text>
<text x="271.1" y="137.1" transform="rotate(-90 271.1 137.1)">VCC</text>
<text x="123.4" y="139.8">74LS386</text>
<text x="242.6" y="141.3">+5V</text>
<text x="256.6" y="141.3">+5V</text>
<text x="276.7" y="139.5">U37E</text>
<text x="276.9" y="141.8">74LS08</text>
<text x="271.1" y="146.6" transform="rotate(-90 271.1 146.6)">GND</text>
<text x="247" y="150.9">C23</text>
<text x="247.2" y="153.2">0.1µF</text>
<text x="261" y="150.9">C25</text>
<text x="261.2" y="153.2">0.1µF</text>
<text x="116.9" y="157.8">+5V</text>
<text x="130.9" y="157.8">+5V</text>
<text x="268.7" y="157.7">GND</text>
<text x="121.3" y="167.4">C21</text>
<text x="135.3" y="167.4">C22</text>
<text x="242" y="162.8">GND</text>
<text x="256" y="162.8">GND</text>
<text x="121.5" y="169.7">0.1µF</text>
<text x="135.5" y="169.7">0.1µF</text>
<text x="116.3" y="179.3">GND</text>
<text x="130.3" y="179.3">GND</text>
</g>
<g font-size="1.8" fill="#0000c2">
<text x="115.6" y="35.6">D[0..7] Inverter</text>
<text x="191.8" y="40.6">Adder</text>
<text x="36.8" y="66">Accumulator Latch Register</text>
<text x="186.7" y="116">Carry</text>
<text x="186.7" y="118.1">Flag</text>
<text x="250.2" y="134.6">Zero Flag</text>
</g>
<g font-size="1.8" fill="#848400">
<text x="113.1" y="45.3">D0</text>
<text x="152.2" y="45.3">SUB</text>
<text x="230.1" y="45.3">ACC0</text>
<text x="230.1" y="47.9">ACC1</text>
<text x="98.9" y="50.4">SUB</text>
<text x="230.1" y="50.4">ACC2</text>
<text x="230.1" y="53">ACC3</text>
<text x="113.1" y="59.3">D1</text>
<text x="230.1" y="55.5">ACC4</text>
<text x="230.1" y="58">ACC5</text>
<text x="230.1" y="60.6">ACC6</text>
<text x="230.1" y="63.1">ACC7</text>
<text x="113.1" y="73.3">D2</text>
<text x="26.7" y="83.4">ACC0</text>
<text x="201.3" y="82.3" transform="rotate(-90 201.3 82.3)">SUM-&gt;ACC</text>
<text x="26.7" y="86">ACC1</text>
<text x="26.7" y="88.5">ACC2</text>
<text x="113.1" y="87.2">D3</text>
<text x="26.7" y="91.1">ACC3</text>
<text x="26.7" y="93.6">ACC4</text>
<text x="26.7" y="96.1">ACC5</text>
<text x="26.7" y="98.7">ACC6</text>
<text x="26.7" y="101.2">ACC7</text>
<text x="113.1" y="101.2">D4</text>
<text x="20.7" y="110.1">LATCH_ACC</text>
<text x="189.5" y="112.6">C</text>
<text x="113.1" y="115.2">D5</text>
<text x="270.8" y="119">Z</text>
<text x="113.1" y="129.2">D6</text>
<text x="113.1" y="143.1">D7</text>
</g>
<g font-size="1.8">
<text x="146" y="49.5">LATCH0</text>
<text x="146" y="52.1">LATCH1</text>
<text x="146" y="54.6">LATCH2</text>
<text x="146" y="57.1">LATCH3</text>
<text x="67.9" y="82.5">LATCH0</text>
<text x="67.9" y="85.1">LATCH1</text>
<text x="67.9" y="87.6">LATCH2</text>
<text x="67.9" y="90.2">LATCH3</text>
<text x="67.9" y="92.7">LATCH4</text>
<text x="67.9" y="95.2">LATCH5</text>
<text x="67.9" y="97.8">LATCH6</text>
<text x="67.9" y="100.3">LATCH7</text>
<text x="146" y="104.1">LATCH4</text>
<text x="146" y="106.7">LATCH5</text>
<text x="146" y="109.2">LATCH6</text>
<text x="146" y="111.8">LATCH7</text>
</g>
</svg>
